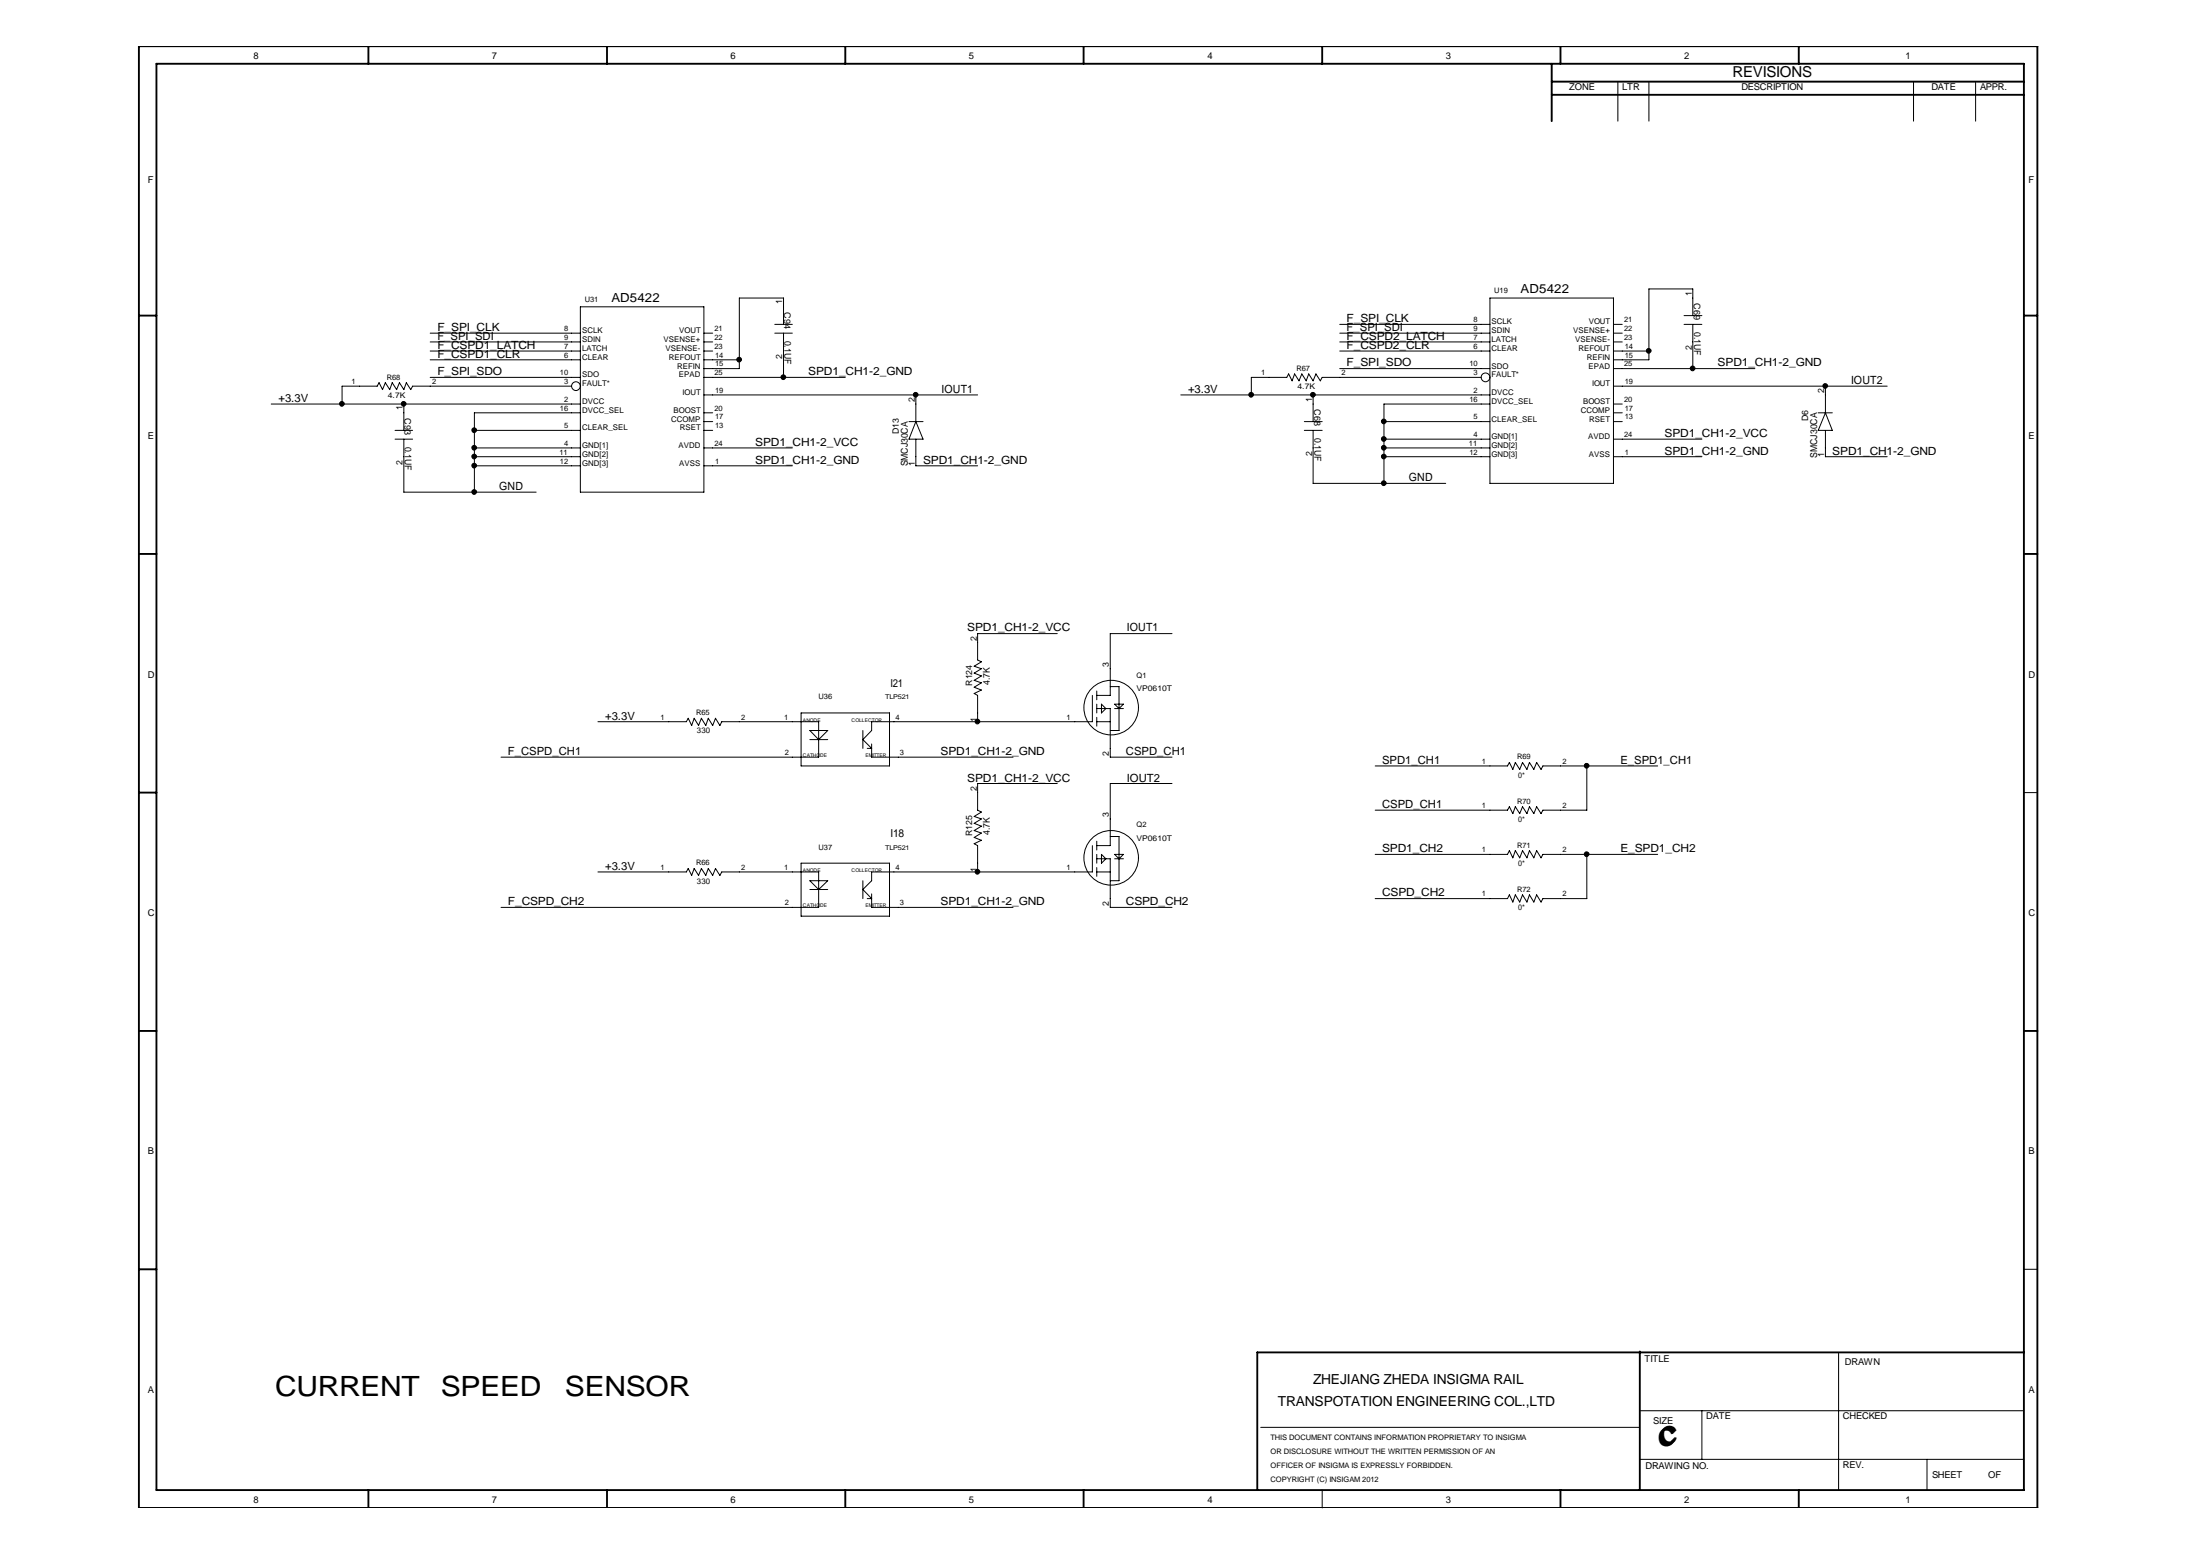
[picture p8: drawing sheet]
<svg xmlns="http://www.w3.org/2000/svg" width="297mm" height="210mm" viewBox="0 0 297 210" stroke-linecap="round" stroke-linejoin="round" font-family="sans-serif">
<g fill="none" stroke="#000" stroke-width=".25">
<path d="M18.8 6.2h256.3v197.4h-256.3zM21.1 8.6h252.2v192.5h-252.2zM49.7 6.2v2.4M82 6.2v2.4M114.1 6.2v2.4M146.3 6.2v2.4M178.5 6.2v2.4M209.5 11h63.8M209.5 8.6v7.8M209.5 12.8h63.8M210.7 6.2v2.4M242.9 6.2v2.4"/>
<path d="M18.8 42.6h2.3M273.3 42.6h1.8M18.8 74.8h2.3M273.3 74.8h1.8M18.8 107h2.3M18.8 139.2h2.3M273.3 139.2h1.8M18.8 171.3h2.3M221.4 182.4v18.7M273.3 182.6h-103.5v18.5M49.7 201.1v2.5M82 201.1v2.5"/>
<path d="M114.1 201.1v2.5M146.3 201.1v2.5M210.7 201.1v2.5M242.9 201.1v2.5"/>
</g>
<g fill="none" stroke="#000" stroke-width=".14">
<path d="M218.4 11v5.4M222.6 11v5.4M258.4 11v5.4M266.7 11v5.4M36.6 54.5h41.8M53.3 59.3h2.4M53.3 58.1h2.4M54.5 54.5v3.6M54.5 59.3v7.1h17.9M58.1 50.9h20.3M58.1 47.4h20.3M58.1 46.2h20.3"/>
<path d="M58.1 45h20.3M58.1 48.6h20.3M64.1 58.1h14.3M77.2 52.1h-21.5l-.2 .5-.6-.9-.4 .9-.6-.9-.3 .9-.6-.9-.4 .9-.6-.9-.4 .9-.4-.9-.3 .4h-4.7v2.4M78.4 55.7h-14.3v10.7M78.4 41.4h16.6v25h-16.6zM95 58.1h1.2M95 55.7h1.2M95 50.9h19.1M95 56.9h1.2M95 53.3h37M95 47.4h1.2"/>
<path d="M95 46.2h1.2M95 45h1.2M95 48.6h4.8M104.6 43.8h2.4M104.6 45h2.4M105.8 43.8v-3.6h-6v9.6h-4.8M105.8 45v5.9M122.7 56.9h1.9M123.7 56.9l.9 2.4h-1.9zM123.7 59.3v3.6h8.3M123.7 53.3v3.6M159.4 53.3h41.8"/>
<path d="M176.1 58.1h2.4M176.1 56.9h2.4M177.3 58.1v7.1h17.9M177.3 53.3v3.6M180.9 43.8h20.3M180.9 47.4h20.3M180.9 46.2h20.3M180.9 49.8h20.3M180.9 45h20.3M186.9 59.3h14.3M186.9 56.9h14.3M200 50.9h-21.5l-.2 .5-.6-.9-.4 .9-.6-.9-.3 .9-.6-.9-.4 .9-.6-.9-.3 .9-.5-.9-.3 .4h-4.7v2.4"/>
<path d="M201.2 40.2h16.6v25h-16.6zM201.2 54.5h-14.3v10.7M217.8 52.1h37M217.8 59.3h12M217.8 43.8h1.2M217.8 55.7h1.2M217.8 56.9h1.2M217.8 54.5h1.2M217.8 47.4h4.8M217.8 46.2h1.2M217.8 49.8h19.1M217.8 45h1.2"/>
<path d="M227.4 43.8h2.4M227.4 42.6h2.4M228.6 42.6v-3.6h-6v9.6h-4.8M228.6 43.8v6M245.5 55.7h1.9M246.5 55.7l.9 2.4h-1.9zM246.5 52.1v3.6M246.5 58.1v3.6h8.3M64.1 60.5h14.3M64.1 61.7h14.3M64.1 62.9h14.3M95 60.5h12"/>
<path d="M95 62.9h12M186.9 60.5h14.3M186.9 61.7h14.3M217.8 61.7h12M80.7 97.4h12l.2-.4 .5 .9 .3-.9 .6 .9 .4-.9 .6 .9 .3-.9 .6 .9 .4-.9 .6 .9 .3-.5h13v4.8h-42.9M108.2 96.2h11.9v7.2h-11.9zM109.3 99.8h2.5M109.3 98.6h2.5l-1.3 1.2zM116.5 98.6v2.4M142.7 85.5h-10.7v3.6l.5 .2-1 .6 1 .4-1 .6 1 .3-1 .6 1 .4-1 .6 1 .3-1 .5 .5 .3v3.5M147.5 93.9v3.5h-29.8v1.2l-1.2 1.2 1.2 1.2h-.6M148.1 97.4h1.8"/>
<path d="M148.1 93.3v1.2M148.1 95.1v1.1M148.1 96.8v1.2M148.1 95.6h1.8v6.6h8.3M148.7 95.1l.6 .5-.6 .6zM149.9 92.7h1.2v5.9h-1.2M150.5 95.6h1.2M150.5 95.1h1.2l-.6 .5zM158.2 85.5h-8.3v8.4h-1.8M80.7 117.7h12l.2-.5 .5 1 .3-1 .6 1 .4-1 .6 1 .3-1 .6 1 .4-1 .6 1 .3-.5h13v4.8h-42.9M108.2 116.5h11.9v7.2h-11.9zM109.3 118.9h2.5l-1.3 1.2z"/>
<path d="M116.5 118.9v2.4M117.7 100.4v1.8h19.1M142.7 105.8h-10.7v3.6l.5 .2-1 .6 1 .3-1 .6 1 .4-1 .6 1 .4-1 .5 1 .4-1 .5 .5 .2v3.6M147.5 114.1v3.6h-29.8v1.2l-1.2 1.2 1.2 1.2h-.6M148.1 117.7h1.8M148.1 115.9h1.8v6.6h8.3M148.1 113.6v1.1M148.1 115.3v1.2M148.1 117.1v1.2M148.7 115.3l.6 .6-.6 .6zM149.9 112.9h1.2v6h-1.2M150.5 115.9h1.2"/>
<path d="M150.5 115.3h1.2l-.6 .6zM158.2 105.8h-8.3v8.3h-1.8M185.7 115.3h17.8l.3-.5 .5 1 .3-1 .6 1 .4-1 .6 1 .3-1 .6 1 .4-1 .6 1 .2-.5h15.5M185.7 103.4h17.8l.3-.5 .5 1 .3-1 .6 1 .4-1 .6 1 .3-1 .6 1 .4-1 .6 1 .2-.5h15.5M214.2 115.3v6h-5.9l-.2 .5-.6-1-.4 1-.6-1-.3 1-.6-1-.4 1-.6-1-.3 1-.5-1-.3 .5h-17.8M214.2 103.4v6h-5.9l-.2 .4-.6-.9-.4 .9-.6-.9-.3 .9-.6-.9-.4 .9-.6-.9-.3 .9-.5-.9-.3 .5h-17.8M273.3 107h1.8M109.3 120.1h2.5M117.7 120.7v1.8h19.1M273.3 171.3h1.8M170.2 192.7h51.2M221.4 197h51.9"/>
<path d="M221.4 190.4h51.9M229.8 190.4v6.6M248.2 182.7v18.4M260.2 197v4.1M178.5 201.1v2.5"/>
<circle cx="77.8" cy="52.1" r=".59"/>
<circle cx="200.6" cy="50.9" r=".59"/>
<circle cx="150" cy="95.5" r="3.7"/>
<circle cx="150" cy="115.8" r="3.7"/>
</g>
<g fill="#000" stroke="#000" stroke-width=".14">
<circle cx="46.2" cy="54.5" r=".32"/>
<circle cx="54.5" cy="54.5" r=".32"/>
<circle cx="64" cy="58.1" r=".32"/>
<circle cx="99.8" cy="48.5" r=".32"/>
<circle cx="105.8" cy="50.9" r=".32"/>
<circle cx="123.6" cy="53.3" r=".32"/>
<circle cx="168.9" cy="53.3" r=".32"/>
<circle cx="177.3" cy="53.3" r=".32"/>
<circle cx="186.8" cy="59.3" r=".32"/>
<circle cx="186.8" cy="56.9" r=".32"/>
<circle cx="222.6" cy="47.4" r=".32"/>
<circle cx="228.5" cy="49.7" r=".32"/>
<circle cx="246.4" cy="52.1" r=".32"/>
<circle cx="64" cy="61.6" r=".32"/>
<circle cx="64" cy="66.4" r=".32"/>
<circle cx="64" cy="60.4" r=".32"/>
<circle cx="64" cy="62.9" r=".32"/>
<circle cx="186.8" cy="61.6" r=".32"/>
<circle cx="186.8" cy="60.4" r=".32"/>
<circle cx="186.8" cy="65.2" r=".32"/>
<circle cx="132" cy="97.4" r=".32"/>
<circle cx="132" cy="117.7" r=".32"/>
<circle cx="214.2" cy="115.3" r=".32"/>
<circle cx="214.2" cy="103.4" r=".32"/>
</g>
<g font-size="3.8">
<text x="37.2" y="188.4">CURRENT</text>
<text x="59.5" y="188.4">SPEED</text>
<text x="76.3" y="188.4">SENSOR</text>
</g>
<text font-size="3.2" x="223.9" y="195.2">C</text>
<text font-size="2" x="233.9" y="10.4">REVISIONS</text>
<g font-size="1.9">
<text x="172.6" y="189.8">TRANSPOTATION ENGINEERING COL.,LTD</text>
<text x="177.3" y="186.8">ZHEJIANG ZHEDA INSIGMA RAIL</text>
</g>
<g font-size="1.7">
<text x="82.5" y="40.8">AD5422</text>
<text x="205.3" y="39.6">AD5422</text>
</g>
<g font-size="1.5">
<text x="59.1" y="44.7">F_SPI_CLK</text>
<text x="59.1" y="47.1">F_CSPD1_LATCH</text>
<text x="59.1" y="45.9">F_SPI_SDI</text>
<text x="181.8" y="44.7">F_SPI_SDI</text>
<text x="181.8" y="47.1">F_CSPD2_CLR</text>
<text x="181.8" y="43.5">F_SPI_CLK</text>
<text x="181.8" y="45.9">F_CSPD2_LATCH</text>
<text x="59.1" y="48.3">F_CSPD1_CLR</text>
<text x="59.1" y="50.6">F_SPI_SDO</text>
<text x="109.1" y="50.6">SPD1_CH1-2_GND</text>
<text x="127.1" y="53.1">IOUT1</text>
<text x="160.4" y="53.1">+3.3V</text>
<text x="181.8" y="49.5">F_SPI_SDO</text>
<text x="231.9" y="49.5">SPD1_CH1-2_GND</text>
<text x="249.9" y="51.9">IOUT2</text>
<text x="37.6" y="54.2">+3.3V</text>
<text x="224.7" y="59">SPD1_CH1-2_VCC</text>
<text x="102" y="60.2">SPD1_CH1-2_VCC</text>
<text x="102" y="62.6">SPD1_CH1-2_GND</text>
<text x="124.6" y="62.6">SPD1_CH1-2_GND</text>
<text x="190.2" y="65">GND</text>
<text x="224.7" y="61.4">SPD1_CH1-2_GND</text>
<text x="247.4" y="61.4">SPD1_CH1-2_GND</text>
<text x="67.4" y="66.1">GND</text>
<text x="130.6" y="85.2">SPD1_CH1-2_VCC</text>
<text x="152.1" y="85.2">IOUT1</text>
<text x="120.2" y="92.7">I21</text>
<text x="68.6" y="101.9">F_CSPD_CH1</text>
<text x="81.7" y="97.2">+3.3V</text>
<text x="127" y="101.9">SPD1_CH1-2_GND</text>
<text x="152" y="101.9">CSPD_CH1</text>
<text x="130.6" y="105.5">SPD1_CH1-2_VCC</text>
<text x="152.1" y="105.5">IOUT2</text>
<text x="186.6" y="103.1">SPD1_CH1</text>
<text x="218.8" y="103.1">E_SPD1_CH1</text>
<text x="120.2" y="113">I18</text>
<text x="186.6" y="109.1">CSPD_CH1</text>
<text x="81.7" y="117.4">+3.3V</text>
<text x="186.6" y="115">SPD1_CH2</text>
<text x="218.8" y="115">E_SPD1_CH2</text>
<text x="68.6" y="122.2">F_CSPD_CH2</text>
<text x="127" y="122.2">SPD1_CH1-2_GND</text>
<text x="152" y="122.2">CSPD_CH2</text>
<text x="186.6" y="121">CSPD_CH2</text>
</g>
<g font-size="1.3">
<text x="34.2" y="8">8</text>
<text x="66.4" y="8">7</text>
<text x="98.6" y="8">6</text>
<text x="130.8" y="8">5</text>
<text x="163" y="8">4</text>
<text x="195.2" y="8">3</text>
<text x="227.4" y="8">2</text>
<text x="257.3" y="8">1</text>
<text x="211.9" y="12.2">ZONE</text>
<text x="219" y="12.2">LTR</text>
<text x="235.1" y="12.2">DESCRIPTION</text>
<text x="260.8" y="12.2">DATE</text>
<text x="267.3" y="12.2">APPR.</text>
<text x="19.9" y="24.7">F</text>
<text x="273.9" y="24.7">F</text>
<text x="105.9" y="46" transform="rotate(90 105.9 46)">0.1UF</text>
<text x="228.7" y="44.8" transform="rotate(90 228.7 44.8)">0.1UF</text>
<text x="19.9" y="59.2">E</text>
<text x="177.5" y="59.1" transform="rotate(90 177.5 59.1)">0.1UF</text>
<text x="273.9" y="59.2">E</text>
<text x="54.7" y="60.3" transform="rotate(90 54.7 60.3)">0.1UF</text>
<text x="122.6" y="63" transform="rotate(-90 122.6 63)">SMCJ30CA</text>
<text x="245.4" y="61.8" transform="rotate(-90 245.4 61.8)">SMCJ30CA</text>
<text x="19.9" y="91.5">D</text>
<text x="133.6" y="92.4" transform="rotate(-90 133.6 92.4)">4.7K</text>
<text x="273.9" y="91.5">D</text>
<text x="133.6" y="112.7" transform="rotate(-90 133.6 112.7)">4.7K</text>
<text x="19.9" y="123.6">C</text>
<text x="273.9" y="123.6">C</text>
<text x="19.9" y="155.8">B</text>
<text x="273.9" y="155.8">B</text>
<text x="222" y="183.8">TITLE</text>
<text x="249.1" y="184.3">DRAWN</text>
<text x="19.9" y="188">A</text>
<text x="230.4" y="191.6">DATE</text>
<text x="248.8" y="191.6">CHECKED</text>
<text x="273.9" y="188">A</text>
<text x="223.2" y="192.2">SIZE</text>
<text x="34.2" y="202.9">8</text>
<text x="66.4" y="202.9">7</text>
<text x="98.6" y="202.9">6</text>
<text x="130.8" y="202.9">5</text>
<text x="163" y="202.9">4</text>
<text x="195.2" y="202.9">3</text>
<text x="222.2" y="198.3">DRAWING NO.</text>
<text x="227.4" y="202.9">2</text>
<text x="248.8" y="198.1">REV.</text>
<text x="257.3" y="202.9">1</text>
<text x="260.9" y="199.5">SHEET</text>
<text x="268.4" y="199.6">OF</text>
</g>
<g font-size="1.2">
<text x="105.6" y="41.1" transform="rotate(-90 105.6 41.1)">1</text>
<text x="228.4" y="39.9" transform="rotate(-90 228.4 39.9)">1</text>
<text x="228.7" y="40.9" transform="rotate(90 228.7 40.9)">C69</text>
<text x="105.9" y="42.1" transform="rotate(90 105.9 42.1)">C94</text>
<text x="228.4" y="47.3" transform="rotate(-90 228.4 47.3)">2</text>
<text x="105.6" y="48.4" transform="rotate(-90 105.6 48.4)">2</text>
<text x="246.3" y="53.1" transform="rotate(-90 246.3 53.1)">2</text>
<text x="54.4" y="55.4" transform="rotate(-90 54.4 55.4)">1</text>
<text x="54.6" y="56.4" transform="rotate(90 54.6 56.4)">C93</text>
<text x="121.4" y="58.6" transform="rotate(-90 121.4 58.6)">D13</text>
<text x="123.5" y="54.3" transform="rotate(-90 123.5 54.3)">2</text>
<text x="177.2" y="54.2" transform="rotate(-90 177.2 54.2)">1</text>
<text x="177.4" y="55.2" transform="rotate(90 177.4 55.2)">C68</text>
<text x="244.1" y="56.8" transform="rotate(-90 244.1 56.8)">D6</text>
<text x="54.4" y="62.8" transform="rotate(-90 54.4 62.8)">2</text>
<text x="123.5" y="62.8" transform="rotate(-90 123.5 62.8)">1</text>
<text x="177.2" y="61.6" transform="rotate(-90 177.2 61.6)">2</text>
<text x="246.3" y="61.7" transform="rotate(-90 246.3 61.7)">1</text>
<text x="131.9" y="86.5" transform="rotate(-90 131.9 86.5)">2</text>
<text x="131.3" y="92.6" transform="rotate(-90 131.3 92.6)">R124</text>
<text x="149.7" y="90.1" transform="rotate(-90 149.7 90.1)">3</text>
<text x="131.9" y="97.4" transform="rotate(-90 131.9 97.4)">1</text>
<text x="131.9" y="106.7" transform="rotate(-90 131.9 106.7)">2</text>
<text x="149.7" y="102.1" transform="rotate(-90 149.7 102.1)">2</text>
<text x="131.3" y="112.8" transform="rotate(-90 131.3 112.8)">R125</text>
<text x="149.7" y="110.3" transform="rotate(-90 149.7 110.3)">3</text>
<text x="131.9" y="117.7" transform="rotate(-90 131.9 117.7)">1</text>
<text x="149.7" y="122.4" transform="rotate(-90 149.7 122.4)">2</text>
</g>
<g font-size="1.1">
<text x="78.6" y="45">SCLK</text>
<text x="78.6" y="46.2">SDIN</text>
<text x="78.6" y="47.4">LATCH</text>
<text x="89.6" y="46.2">VSENSE+</text>
<text x="89.9" y="47.4">VSENSE-</text>
<text x="91.7" y="45">VOUT</text>
<text x="201.4" y="43.8">SCLK</text>
<text x="201.4" y="47.4">CLEAR</text>
<text x="201.4" y="45">SDIN</text>
<text x="201.4" y="46.2">LATCH</text>
<text x="212.4" y="45">VSENSE+</text>
<text x="212.7" y="46.2">VSENSE-</text>
<text x="213.1" y="47.4">REFOUT</text>
<text x="214.5" y="43.8">VOUT</text>
<text x="52.4" y="53.7">4.7K</text>
<text x="78.6" y="50.9">SDO</text>
<text x="78.6" y="52.1">FAULT*</text>
<text x="78.6" y="48.6">CLEAR</text>
<text x="90.3" y="48.6">REFOUT</text>
<text x="91.4" y="49.8">REFIN</text>
<text x="91.7" y="50.9">EPAD</text>
<text x="92.2" y="53.3">IOUT</text>
<text x="175.2" y="52.5">4.7K</text>
<text x="201.4" y="49.8">SDO</text>
<text x="201.4" y="50.9">FAULT*</text>
<text x="201.4" y="53.3">DVCC</text>
<text x="214.2" y="48.6">REFIN</text>
<text x="214.5" y="49.8">EPAD</text>
<text x="215" y="52.1">IOUT</text>
<text x="78.6" y="58.1">CLEAR_SEL</text>
<text x="78.6" y="55.7">DVCC_SEL</text>
<text x="78.6" y="54.5">DVCC</text>
<text x="90.6" y="56.9">CCOMP</text>
<text x="90.9" y="55.7">BOOST</text>
<text x="91.8" y="58.1">RSET</text>
<text x="201.4" y="59.3">GND[1]</text>
<text x="201.4" y="56.9">CLEAR_SEL</text>
<text x="201.4" y="54.5">DVCC_SEL</text>
<text x="213.4" y="55.7">CCOMP</text>
<text x="213.7" y="54.5">BOOST</text>
<text x="214.4" y="59.3">AVDD</text>
<text x="214.6" y="56.9">RSET</text>
<text x="78.6" y="61.7">GND[2]</text>
<text x="78.6" y="62.9">GND[3]</text>
<text x="78.6" y="60.5">GND[1]</text>
<text x="91.6" y="60.5">AVDD</text>
<text x="91.7" y="62.9">AVSS</text>
<text x="201.4" y="60.5">GND[2]</text>
<text x="201.4" y="61.7">GND[3]</text>
<text x="214.5" y="61.7">AVSS</text>
<text x="153.5" y="93.3">VP0610T</text>
<text x="94.1" y="99">330</text>
<text x="205" y="105">0*</text>
<text x="153.5" y="113.6">VP0610T</text>
<text x="205" y="110.9">0*</text>
<text x="94.1" y="119.3">330</text>
<text x="205" y="116.9">0*</text>
<text x="205" y="122.8">0*</text>
</g>
<g font-size="1">
<text x="79" y="40.8">U31</text>
<text x="201.8" y="39.6">U19</text>
<text x="76.2" y="45.9">9</text>
<text x="76.2" y="44.7">8</text>
<text x="76.2" y="47.1">7</text>
<text x="96.5" y="47.1">23</text>
<text x="96.5" y="45.9">22</text>
<text x="96.5" y="44.7">21</text>
<text x="199" y="44.7">9</text>
<text x="199" y="43.5">8</text>
<text x="199" y="45.9">7</text>
<text x="199" y="47.1">6</text>
<text x="219.3" y="45.9">23</text>
<text x="219.3" y="44.7">22</text>
<text x="219.3" y="43.5">21</text>
<text x="219.4" y="47.1">14</text>
<text x="47.5" y="51.9">1</text>
<text x="52.2" y="51.2">R68</text>
<text x="58.3" y="51.9">2</text>
<text x="75.6" y="50.6">10</text>
<text x="76.2" y="51.9">3</text>
<text x="76.2" y="48.3">6</text>
<text x="96.5" y="50.6">25</text>
<text x="96.6" y="48.3">14</text>
<text x="96.6" y="49.5">15</text>
<text x="96.6" y="53.1">19</text>
<text x="170.3" y="50.6">1</text>
<text x="175" y="50.1">R67</text>
<text x="181.1" y="50.6">2</text>
<text x="198.4" y="49.5">10</text>
<text x="199" y="50.6">3</text>
<text x="199" y="53.1">2</text>
<text x="219.3" y="49.5">25</text>
<text x="219.4" y="48.3">15</text>
<text x="219.4" y="51.9">19</text>
<text x="75.6" y="55.4">16</text>
<text x="76.2" y="54.2">2</text>
<text x="76.2" y="57.8">5</text>
<text x="96.5" y="55.4">20</text>
<text x="96.6" y="57.8">13</text>
<text x="96.6" y="56.6">17</text>
<text x="198.4" y="54.2">16</text>
<text x="199" y="59">4</text>
<text x="199" y="56.6">5</text>
<text x="219.3" y="54.2">20</text>
<text x="219.3" y="59">24</text>
<text x="219.4" y="56.6">13</text>
<text x="219.4" y="55.4">17</text>
<text x="75.5" y="61.4">11</text>
<text x="75.6" y="62.6">12</text>
<text x="76.2" y="60.2">4</text>
<text x="96.5" y="60.2">24</text>
<text x="96.6" y="62.6">1</text>
<text x="198.3" y="60.2">11</text>
<text x="198.4" y="61.4">12</text>
<text x="219.4" y="61.4">1</text>
<text x="110.5" y="94.4">U36</text>
<text x="153.5" y="91.5">Q1</text>
<text x="89.2" y="97.2">1</text>
<text x="94" y="96.6">R65</text>
<text x="100.1" y="97.2">2</text>
<text x="105.9" y="97.2">1</text>
<text x="106" y="101.9">2</text>
<text x="120.9" y="97.2">4</text>
<text x="121.5" y="101.9">3</text>
<text x="144" y="97.2">1</text>
<text x="200.1" y="103.1">1</text>
<text x="204.9" y="102.5">R69</text>
<text x="210.9" y="103.1">2</text>
<text x="153.5" y="111.7">Q2</text>
<text x="200.1" y="109.1">1</text>
<text x="204.9" y="108.5">R70</text>
<text x="210.9" y="109.1">2</text>
<text x="89.2" y="117.4">1</text>
<text x="94" y="116.8">R66</text>
<text x="100.1" y="117.4">2</text>
<text x="105.9" y="117.4">1</text>
<text x="110.5" y="114.7">U37</text>
<text x="120.9" y="117.4">4</text>
<text x="144" y="117.4">1</text>
<text x="200.1" y="115">1</text>
<text x="204.9" y="114.4">R71</text>
<text x="210.9" y="115">2</text>
<text x="106" y="122.2">2</text>
<text x="121.5" y="122.2">3</text>
<text x="200.1" y="121">1</text>
<text x="204.9" y="120.4">R72</text>
<text x="210.9" y="121">2</text>
<text x="171.5" y="194.4">THIS DOCUMENT CONTAINS INFORMATION PROPRIETARY TO INSIGMA</text>
<text x="171.5" y="196.3">OR DISCLOSURE WITHOUT THE WRITTEN PERMISSION OF AN</text>
<text x="171.5" y="198.2">OFFICER OF INSIGMA IS EXPRESSLY FORBIDDEN.</text>
<text x="171.5" y="200">COPYRIGHT (C) INSIGAM 2012</text>
</g>
<g font-size=".9">
<text x="119.5" y="94.4">TLP521</text>
<text x="119.5" y="114.7">TLP521</text>
</g>
<g font-size=".7">
<text x="108.4" y="97.4">ANODE</text>
<text x="115" y="97.4">COLLECTOR</text>
<text x="108.4" y="102.2">CATHODE</text>
<text x="116.8" y="102.2">EMITTER</text>
<text x="108.4" y="117.7">ANODE</text>
<text x="115" y="117.7">COLLECTOR</text>
<text x="108.4" y="122.5">CATHODE</text>
<text x="116.8" y="122.5">EMITTER</text>
</g>
</svg>
